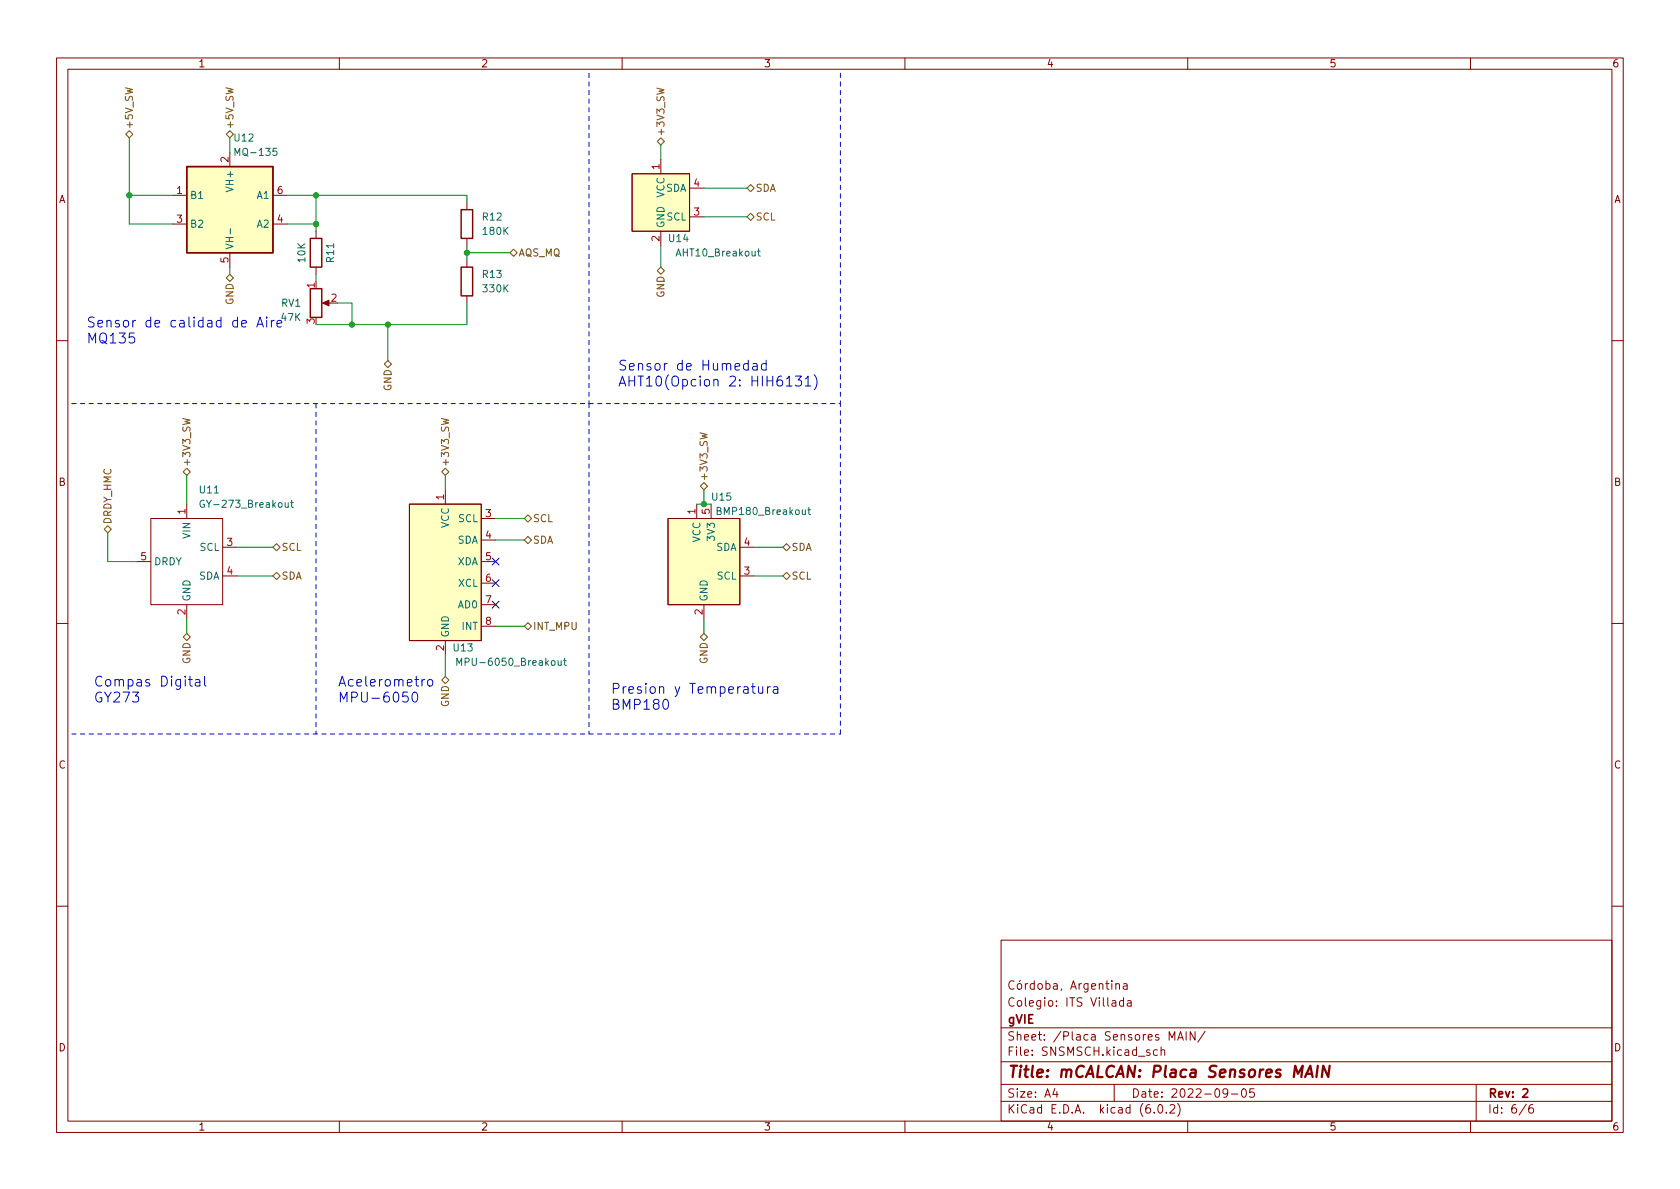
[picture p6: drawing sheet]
<svg xmlns="http://www.w3.org/2000/svg" width="297mm" height="210mm" viewBox="0 0 297 210" stroke-linecap="round" stroke-linejoin="round" font-family="sans-serif">
<g fill="none" stroke="#840000" stroke-width=".18">
<path d="M10 10.2h277v190.1h-277zM12 12.2h273v186.1h-273zM60 10.2v2M110 10.2v2M160 10.2v2M210 10.2v2M260 10.2v2M30.5 34.5h2.5M30.5 39.6h2.5M40.6 26.9v2.6M48.3 34.5h2.5M48.3 39.6h2.5"/>
<path d="M82.5 35.8v1.3M111.8 30.7h10.1v10.2h-10.1zM116.8 28.2v2.5M121.9 38.3h2.6M121.9 33.3h2.6M40.6 44.7v2.5M55.9 40.9v1.3M55.9 47.2v1.3M57.4 53.6h1M82.5 42.2v1.2M82.5 46v1.2M82.5 52.3v1.3"/>
<path d="M116.8 40.9v2.5M10 60.2h2M285 60.2h2M24.1 99.3h2.6M26.7 91.7h12.7v15.2h-12.7zM33 89.1v2.6M39.4 96.8h2.5M72.4 89.1h12.7v24.2h-12.7zM78.7 86.6v2.5M85.1 91.7h2.5M85.1 95.5h2.5M85.1 99.3h2.5"/>
<path d="M118.1 91.7h12.7v15.2h-12.7zM123.2 89.1v2.6M125.7 89.1v2.6M130.8 96.8h2.5M10 110.2h2M33 106.9v2.6M39.4 101.8h2.5M78.7 113.3v2.5M85.1 103.1h2.5M85.1 106.9h2.5M85.1 110.7h2.5M124.5 106.9v2.6"/>
<path d="M130.8 101.8h2.5M285 110.2h2M10 160.2h2M177 166.3h108v32h-108zM179.3 173.6a.6 .6 0 0 0-.8 0 .6 .6 0 0 0-.1 .7 .56 .56 0 0 0 .3 .6 .56 .56 0 0 0 .6-.1M180 174l.4-.1 .2 .3v.4l-.2 .3h-.4l-.1-.3v-.4zM180.4 173.4l-.2 .2M181.3 173.9v1M181.7 173.9l-.3 .1-.1 .2M182.9 174l-.5-.1-.3 .3v.4l.2 .3h.6M182.9 173.4v1.5M183.6 174l.4-.1 .3 .3v.4l-.3 .3h-.4l-.1-.3v-.4z"/>
<path d="M184.9 174l.5-.1 .2 .3v.4l-.1 .3h-.6M184.9 173.4v1.5M186.3 174h.6v.9M186.9 174.3l-.5 .1a.29 .29 0 0 0-.2 .2 .29 .29 0 0 0 .2 .3h.5M187.7 174.9l-.1 .2M189.3 174.9l.5-1.5 .5 1.5M189.4 174.5h.7M190.8 173.9v1M191.2 173.9l-.3 .1-.1 .2M192.4 173.9v1.2l-.3 .3h-.4M192.4 174l-.5-.1-.3 .3v.4l.2 .3h.6M193 174.4l.7-.1-.1-.3-.4-.1-.2 .2 .1 .8h.5"/>
<path d="M194.4 174.1l.2-.2 .3 .1 .1 .9M194.4 173.9v1M195.5 173.9h.6M195.7 173.4v1.3l.4 .2M196.6 173.4v.2M196.6 173.9v1M196.6 177h.6l.1 .9M197.3 177.3l-.5 .1a.29 .29 0 0 0-.2 .2 .29 .29 0 0 0 .2 .3h.5M197.3 174.1l.2-.2 .4 .1v.9M197.3 173.9v1M198.6 177l-.4-.1-.3 .3v.4l.2 .3h.5M198.6 174h.6l.1 .9"/>
<path d="M198.6 176.4v1.5M199.3 174.3l-.5 .1a.29 .29 0 0 0-.2 .2 .29 .29 0 0 0 .2 .3h.5M199.4 177h.5l.1 .9M200 177.3l-.5 .1a.29 .29 0 0 0-.2 .2 .29 .29 0 0 0 .2 .3h.5M285 160.2h2M60 198.3v2M110 198.3v2M160 198.3v2M177 194.8h108M177 191.8h108M177 187.8h108M177 181.8h108"/>
<path d="M186.5 192.5l-.4 1h1M186.9 193v1M197 191.8v3M204.1 196.7v.1M204.6 185.7l-.4-.1-.3 .3v.4l.2 .3h.5M204.9 195.4l.2-.1a.81 .81 0 0 1 .6 .7 .81 .81 0 0 1-.3 .8h-.2a.81 .81 0 0 1-.6-.6 .81 .81 0 0 1 .3-.8zM205.3 185.8l.2-.2 .4 .1v.9M205.3 185.1v1.5M206.2 196.7v.1M206.7 183.9v-1.5l.5 1.1 .5-1.1v1.5M206.9 195.5l.5-.2 .2 .2 .1 .3-.9 1h.9M208.2 195.1a1.72 1.72 0 0 1 0 2.3"/>
<path d="M208.2 183.9l.5-1.5 .5 1.5M208.4 183.5h.7M209.7 182.4v1.5M210 198.3v2M211.3 182.4v1.5l-.9-1.5v1.5M213.1 182.4l-1.3 1.9M217.1 193.2l-.3 .3h-.3l-.3-.3 .2-.6 .4-.1 .2 .2a.99 .99 0 0 1-.4 1.3h-.2M217.7 193.5h1.2M219.7 192.6l.2-.1a.81 .81 0 0 1 .5 .7 .81 .81 0 0 1-.3 .8h-.1a.81 .81 0 0 1-.6-.6 .81 .81 0 0 1 .3-.8zM221.7 192.5h-.7l-.1 .7 .2-.1 .5 .1 .2 .2-.1 .5-.2 .1-.6-.1M260 198.3v2M261 191.8v6.5"/>
<path d="M269.9 195.3l-1.3 1.9M271 195.3a.6 .6 0 0 0-.7 .7v.5l.1 .3h.5l.2-.1 .1-.5-.2-.2-.4-.1-.3 .3"/>
</g>
<path d="M269.3 192.7l.5-.2 .3 .2v.3l-.9 1h.9" fill="none" stroke="#840000" stroke-width=".3"/>
<path d="M230.8 190.5l.9-2 .4 2M231 189.9h1M233 188.5l-.2 2M235.1 188.5l-.3 2-.8-2-.3 2" fill="none" stroke="#840000" stroke-width=".4"/>
<g fill="#ffffc2" stroke="#ffffc2" stroke-width=".18">
<path d="M111.8 30.7h10.1v10.2h-10.1z"/>
<path d="M72.4 89.1h12.7v24.2h-12.7z"/>
<path d="M33 29.5h15.3v15.2h-15.3z"/>
<path d="M118.1 91.7h12.7v15.2h-12.7z"/>
</g>
<g fill="none" stroke="#006464" stroke-width=".18">
<path d="M41.5 27.5v-1.3l.5 .9 .4-.9v1.3M48.9 26.2h-.6v.6l.1-.1 .5 .1 .1 .1-.1 .5-.2 .1-.4-.1M40.7 40.4v1M133.9 44.4h.5M134.1 44v1.1l.3 .2M36.1 88.5a.59 .59 0 0 0-.7 .6 .59 .59 0 0 0 .7 .6v-.5h-.2M50.4 88.9l.1 .8h.3l.2-.1M51 88.9v.8M51.4 88.9h.5M51.6 88.5v1l.3 .2M142.8 90.1h.5M143 89.7v1.1l.3 .2"/>
<path d="M80.8 117.7v-1.3l.4 .9 .4-.9v1.3M98.7 116.8v.8l.3 .1 .2-.2M99.2 116.8v.9M99.6 116.8h.5M99.8 116.4v1.1l.3 .2"/>
</g>
<path d="M57 53.6l1.2-.5v1z" fill="#840000" stroke="#840000" stroke-width=".18"/>
<path d="M33 29.5h15.3v15.2h-15.3zM81.5 37.1h2.1v5.1h-2.1zM54.9 51h2v5.1h-2zM54.9 42.2h2v5h-2zM81.5 47.2h2.1v5.1h-2.1z" fill="none" stroke="#840000" stroke-width=".25"/>
<g fill="none" stroke="#725600" stroke-width=".18">
<path d="M116.1 15.6l1.3 .3-.9 .2 .9 .3-1.3 .3M22.2 23.7l.7-.6 .6 .6-.6 .7zM40 23.7l.6-.6 .7 .6-.7 .7zM116.2 25l.6-.6 .7 .6-.7 .6zM132.1 33.3l.6-.7 .6 .7-.6 .6zM132.1 38.3l.6-.6 .6 .6-.6 .7zM40.6 48.5l.7 .6-.7 .7-.6-.7zM90.2 44.7l.6-.6 .6 .6-.6 .6zM116.2 47.9l.6-.7 .7 .7-.7 .6zM32.3 74l1.3 .3-.9 .2 .9 .3-1.3 .3M67.9 64.4l.7-.7 .6 .7-.6 .6zM78 74l1.3 .3-.9 .2 .9 .3-1.3 .3"/>
<path d="M123.8 76.5l1.2 .3-.9 .3 .9 .2-1.2 .3M19 93l.7 .6-.7 .6-.6-.6zM33 82.8l.7 .6-.7 .7-.6-.7zM48.3 96.8l.6-.7 .6 .7-.6 .6zM78.7 82.8l.7 .6-.7 .7-.6-.7zM92.7 95.5l.6-.6 .7 .6-.7 .6zM93.3 91.1l.7 .6-.7 .6-.6-.6zM123.8 86l.7-.7 .6 .7-.6 .6zM138.4 96.8l.7-.7 .6 .7-.6 .6zM32.4 112.6l.6-.6 .7 .6-.7 .7zM48.9 101.2l.6 .6-.6 .7-.6-.7zM92.7 110.7l.6-.6 .7 .6-.7 .7z"/>
<path d="M123.8 112.6l.7-.6 .6 .6-.6 .7zM139.1 101.2l.6 .6-.6 .7-.7-.7zM78.1 120.3l.6-.7 .7 .7-.7 .6z"/>
</g>
<g fill="none" stroke="#0000c2" stroke-width=".18">
<path d="M45.4 57.8l.6-1.7 .6 1.7M45.6 57.3h.8M47.1 56.1v.1M47.1 56.7v1.1M48 56.7v1.1M48.5 56.7h-.4l-.1 .3M49 57.2l.8-.1-.1-.4h-.5l-.2 .2 .1 .8h.6M132.3 64.4l-.5-.1-.3 .3v.5l.1 .3h.7M132.3 63.7v1.7M133.1 64.4h.7l.1 1M133.9 64.7l-.6 .1a.34 .34 0 0 0-.3 .3 .34 .34 0 0 0 .3 .3h.6M135.5 64.4l-.5-.1-.4 .3v.5l.2 .3h.7"/>
<path d="M135.5 63.7v1.7M139 68.3h1M140.6 66.5h1.1l-.6 .7a.47 .47 0 0 1 .6 .3v.4l-.2 .3-.6 .1-.3-.2M142.4 67l.5-.5v1.8M142.4 68.3h1M144 66.3a2.01 2.01 0 0 1 0 2.6M33.6 119.6v1.5l.1 .1 .3 .1M36.2 119.6v1.5l.2 .2M33.3 120.2h.7M34.6 120.2h.7v1.1M35.3 120.6l-.5 .1a.34 .34 0 0 0-.3 .3 .34 .34 0 0 0 .3 .3l.5-.1M72.1 122.4h-.8l-.1 .8 .2-.1h.6l.2 .3-.1 .6-.3 .1h-.4l-.2-.1"/>
<path d="M73 122.6l.4-.2a1.1 1.1 0 0 1 0 1.7h-.1a1.06 1.06 0 0 1-.3-1.5zM75.1 120.2h-.3l-.2 .3M75.8 120.2a.48 .48 0 0 1 .7 .3v.5a.48 .48 0 0 1-.4 .3 .48 .48 0 0 1-.5-.3v-.5zM117.4 123.7h.4a1.1 1.1 0 0 1 0 1.7h-.2a1.16 1.16 0 0 1-.2-1.7zM134.1 121.4l.1 1.1a.48 .48 0 0 0 .7-.1M134.9 121.4v1.2M135.7 121.4v1.2M136.2 121.4l-.3 .1-.2 .3M136.8 121.5h.6l.1 1.1M137.5 121.8l-.6 .1a.34 .34 0 0 0-.2 .4 .34 .34 0 0 0 .2 .3l.6-.1"/>
</g>
<path d="M104.1 12.9v58.5M148.6 12.9v58.5M12.7 71.4h91.4M55.9 71.4v58.4M104.1 71.4h44.5M104.1 71.4v58.4M12.7 129.8h91.4M104.1 129.8h44.5M148.6 129.8v-58.4" fill="none" stroke="#0000c2" stroke-width=".18" stroke-dasharray=".8 .8"/>
<g fill="none" stroke="#009600" stroke-width=".18">
<path d="M22.9 24.4v15.2h7.6M22.9 34.5h7.6M40.6 24.4v2.5M50.8 34.5h31.7v1.3M50.8 39.6h5.1M55.9 34.5v6.4M116.8 25.6v2.6M124.5 38.3h7.6M124.5 33.3h7.6M40.6 47.2v1.3M55.9 48.5v1.3M59.7 53.6h2.5v3.8"/>
<path d="M68.6 57.4v6.3M82.5 43.4v2.6M82.5 53.6v3.8h-26.6M82.5 44.7h7.7M116.8 43.4v3.8M19 94.2v5.1h5.1M33 84.1v5M41.9 96.8h6.4M78.7 84.1v2.5M87.6 95.5h5.1M87.6 91.7h5.1M123.2 89.1h2.5"/>
<path d="M124.5 86.6v2.5M133.3 96.8h5.1M33 109.5v2.5M41.9 101.8h6.4M78.7 115.8v3.8M87.6 110.7h5.1M124.5 109.5v2.5M133.3 101.8h5.1"/>
</g>
<path d="M87 98.7l1.2 1.2M88.2 98.7l-1.2 1.2M87 102.5l1.2 1.2M87 106.3l1.2 1.2M88.2 102.5l-1.2 1.2M88.2 106.3l-1.2 1.2" fill="none" stroke="#000084" stroke-width=".18"/>
<g fill="#009600" stroke="#009600" stroke-width=".18">
<circle cx="82.5" cy="44.7" r=".46"/>
<circle cx="124.5" cy="89.1" r=".46"/>
<circle cx="55.9" cy="39.6" r=".46"/>
<circle cx="55.9" cy="34.5" r=".46"/>
<circle cx="68.6" cy="57.4" r=".46"/>
<circle cx="22.9" cy="34.5" r=".46"/>
<circle cx="62.2" cy="57.4" r=".46"/>
</g>
<text font-size="2.8" fill="#840000" x="178" y="190.6">Title: mCALCAN: Placa Sensores MAIN</text>
<g font-size="2.4" fill="#0000c2">
<text x="15.2" y="57.9">Sensor de calidad de Aire</text>
<text x="15.2" y="60.7">MQ135</text>
<text x="109.2" y="65.5">Sensor de Humedad</text>
<text x="109.2" y="68.3">AHT10(Opcion 2: HIH6131)</text>
<text x="16.5" y="121.4">Compas Digital</text>
<text x="16.5" y="124.2">GY273</text>
<text x="59.7" y="121.4">Acelerometro</text>
<text x="59.7" y="124.2">MPU-6050</text>
<text x="107.9" y="122.7">Presion y Temperatura</text>
<text x="107.9" y="125.5">BMP180</text>
</g>
<g font-size="2.1" fill="#840000">
<text x="178" y="178">Colegio: ITS Villada</text>
<text x="178" y="184">Sheet: /Placa Sensores MAIN/</text>
<text x="178" y="181">gVIE</text>
<text x="178" y="186.7">File: SNSMSCH.kicad_sch</text>
<text x="178" y="196.9">KiCad E.D.A. kicad (6.0.2)</text>
<text x="178" y="194.1">Size: A4</text>
<text x="200" y="194.1">Date: 2022-09-05</text>
<text x="263" y="194.1">Rev: 2</text>
<text x="263" y="196.9">Id: 6/6</text>
</g>
<g font-size="1.8" fill="#840000">
<text x="35" y="11.9">1</text>
<text x="85" y="11.9">2</text>
<text x="135" y="11.9">3</text>
<text x="185" y="11.9">4</text>
<text x="235" y="11.9">5</text>
<text x="285" y="11.9">6</text>
<text x="10.3" y="35.9">A</text>
<text x="285.3" y="35.9">A</text>
<text x="10.3" y="85.9">B</text>
<text x="285.3" y="85.9">B</text>
<text x="10.3" y="135.9">C</text>
<text x="285.3" y="135.9">C</text>
<text x="10.3" y="185.9">D</text>
<text x="285.3" y="185.9">D</text>
<text x="35" y="199.9">1</text>
<text x="85" y="199.9">2</text>
<text x="135" y="199.9">3</text>
<text x="185" y="199.9">4</text>
<text x="235" y="199.9">5</text>
<text x="285" y="199.9">6</text>
</g>
<g font-size="1.8" fill="#725600">
<text x="23.5" y="22.9" transform="rotate(-90 23.5 22.9)">+5V_SW</text>
<text x="41.3" y="22.9" transform="rotate(-90 41.3 22.9)">+5V_SW</text>
<text x="117.5" y="24.2" transform="rotate(-90 117.5 24.2)">+3V3_SW</text>
<text x="133.5" y="33.9">SDA</text>
<text x="133.5" y="39">SCL</text>
<text x="91.6" y="45.3">AQS_MQ</text>
<text x="41.3" y="53.9" transform="rotate(-90 41.3 53.9)">GND</text>
<text x="117.5" y="52.6" transform="rotate(-90 117.5 52.6)">GND</text>
<text x="69.2" y="69.1" transform="rotate(-90 69.2 69.1)">GND</text>
<text x="33.7" y="82.6" transform="rotate(-90 33.7 82.6)">+3V3_SW</text>
<text x="79.4" y="82.6" transform="rotate(-90 79.4 82.6)">+3V3_SW</text>
<text x="125.1" y="85.1" transform="rotate(-90 125.1 85.1)">+3V3_SW</text>
<text x="19.7" y="92.8" transform="rotate(-90 19.7 92.8)">DRDY_HMC</text>
<text x="94.2" y="92.3">SCL</text>
<text x="49.7" y="97.4">SCL</text>
<text x="94.2" y="96.1">SDA</text>
<text x="139.9" y="97.4">SDA</text>
<text x="49.7" y="102.5">SDA</text>
<text x="139.9" y="102.5">SCL</text>
<text x="94.2" y="111.4">INT_MPU</text>
<text x="33.7" y="117.4" transform="rotate(-90 33.7 117.4)">GND</text>
<text x="125.1" y="117.4" transform="rotate(-90 125.1 117.4)">GND</text>
<text x="79.4" y="125" transform="rotate(-90 79.4 125)">GND</text>
</g>
<g font-size="1.8" fill="#a90000">
<text x="40.4" y="28.7" transform="rotate(-90 40.4 28.7)">2</text>
<text x="116.6" y="30" transform="rotate(-90 116.6 30)">1</text>
<text x="31.3" y="34.3">1</text>
<text x="49" y="34.3">6</text>
<text x="122.7" y="33">4</text>
<text x="31.3" y="39.4">3</text>
<text x="49" y="39.4">4</text>
<text x="122.7" y="38.1">3</text>
<text x="40.4" y="46.5" transform="rotate(-90 40.4 46.5)">5</text>
<text x="116.6" y="42.7" transform="rotate(-90 116.6 42.7)">2</text>
<text x="55.6" y="50.9" transform="rotate(-90 55.6 50.9)">1</text>
<text x="58.6" y="53.3">2</text>
<text x="55.6" y="57.3" transform="rotate(-90 55.6 57.3)">3</text>
<text x="78.5" y="88.4" transform="rotate(-90 78.5 88.4)">1</text>
<text x="32.8" y="90.9" transform="rotate(-90 32.8 90.9)">1</text>
<text x="85.9" y="91.4">3</text>
<text x="85.9" y="95.2">4</text>
<text x="122.9" y="90.9" transform="rotate(-90 122.9 90.9)">1</text>
<text x="125.5" y="90.9" transform="rotate(-90 125.5 90.9)">5</text>
<text x="24.9" y="99.1">5</text>
<text x="40.1" y="96.5">3</text>
<text x="40.1" y="101.6">4</text>
<text x="85.9" y="99.1">5</text>
<text x="131.6" y="101.6">3</text>
<text x="131.6" y="96.5">4</text>
<text x="85.9" y="102.9">6</text>
<text x="85.9" y="106.7">7</text>
<text x="32.8" y="108.7" transform="rotate(-90 32.8 108.7)">2</text>
<text x="85.9" y="110.5">8</text>
<text x="124.2" y="108.7" transform="rotate(-90 124.2 108.7)">2</text>
<text x="78.5" y="115" transform="rotate(-90 78.5 115)">2</text>
</g>
<g font-size="1.8" fill="#006464">
<text x="41.5" y="25">U12</text>
<text x="42" y="27.6">MQ-135</text>
<text x="33.5" y="35.2">B1</text>
<text x="41.3" y="33.5" transform="rotate(-90 41.3 33.5)">VH+</text>
<text x="45.5" y="35.2">A1</text>
<text x="117.5" y="35" transform="rotate(-90 117.5 35)">VCC</text>
<text x="117.7" y="33.9">SDA</text>
<text x="33.5" y="40.3">B2</text>
<text x="45.5" y="40.3">A2</text>
<text x="85.4" y="39">R12</text>
<text x="85.5" y="41.5">180K</text>
<text x="117.5" y="40.4" transform="rotate(-90 117.5 40.4)">GND</text>
<text x="117.9" y="39">SCL</text>
<text x="41.3" y="44.2" transform="rotate(-90 41.3 44.2)">VH-</text>
<text x="54" y="46.3" transform="rotate(-90 54 46.3)">10K</text>
<text x="59.1" y="46.3" transform="rotate(-90 59.1 46.3)">R11</text>
<text x="118.3" y="42.8">U14</text>
<text x="119.9" y="45.3">AHT10_Breakout</text>
<text x="85.4" y="49.1">R13</text>
<text x="85.5" y="51.7">330K</text>
<text x="49.8" y="54.2">RV1</text>
<text x="49.8" y="56.8">47K</text>
<text x="35.4" y="87.2">U11</text>
<text x="36.2" y="89.8">GY-273_Breakout</text>
<text x="126" y="88.5">U15</text>
<text x="33.7" y="95.1" transform="rotate(-90 33.7 95.1)">VIN</text>
<text x="79.4" y="93.4" transform="rotate(-90 79.4 93.4)">VCC</text>
<text x="81" y="92.3">SCL</text>
<text x="123.8" y="95.9" transform="rotate(-90 123.8 95.9)">VCC</text>
<text x="126.4" y="95.3" transform="rotate(-90 126.4 95.3)">3V3</text>
<text x="127.2" y="91.1">BMP180_Breakout</text>
<text x="27.2" y="99.9">DRDY</text>
<text x="35.3" y="97.4">SCL</text>
<text x="80.8" y="96.1">SDA</text>
<text x="80.8" y="99.9">XDA</text>
<text x="126.6" y="97.4">SDA</text>
<text x="33.7" y="106.4" transform="rotate(-90 33.7 106.4)">GND</text>
<text x="35.1" y="102.5">SDA</text>
<text x="81" y="103.8">XCL</text>
<text x="81" y="107.6">AD0</text>
<text x="125.1" y="106.4" transform="rotate(-90 125.1 106.4)">GND</text>
<text x="126.8" y="102.5">SCL</text>
<text x="79.4" y="112.8" transform="rotate(-90 79.4 112.8)">GND</text>
<text x="81.7" y="111.4">INT</text>
<text x="80.2" y="115.2">U13</text>
<text x="81.8" y="117.7">MPU-6050_Breakout</text>
</g>
</svg>
